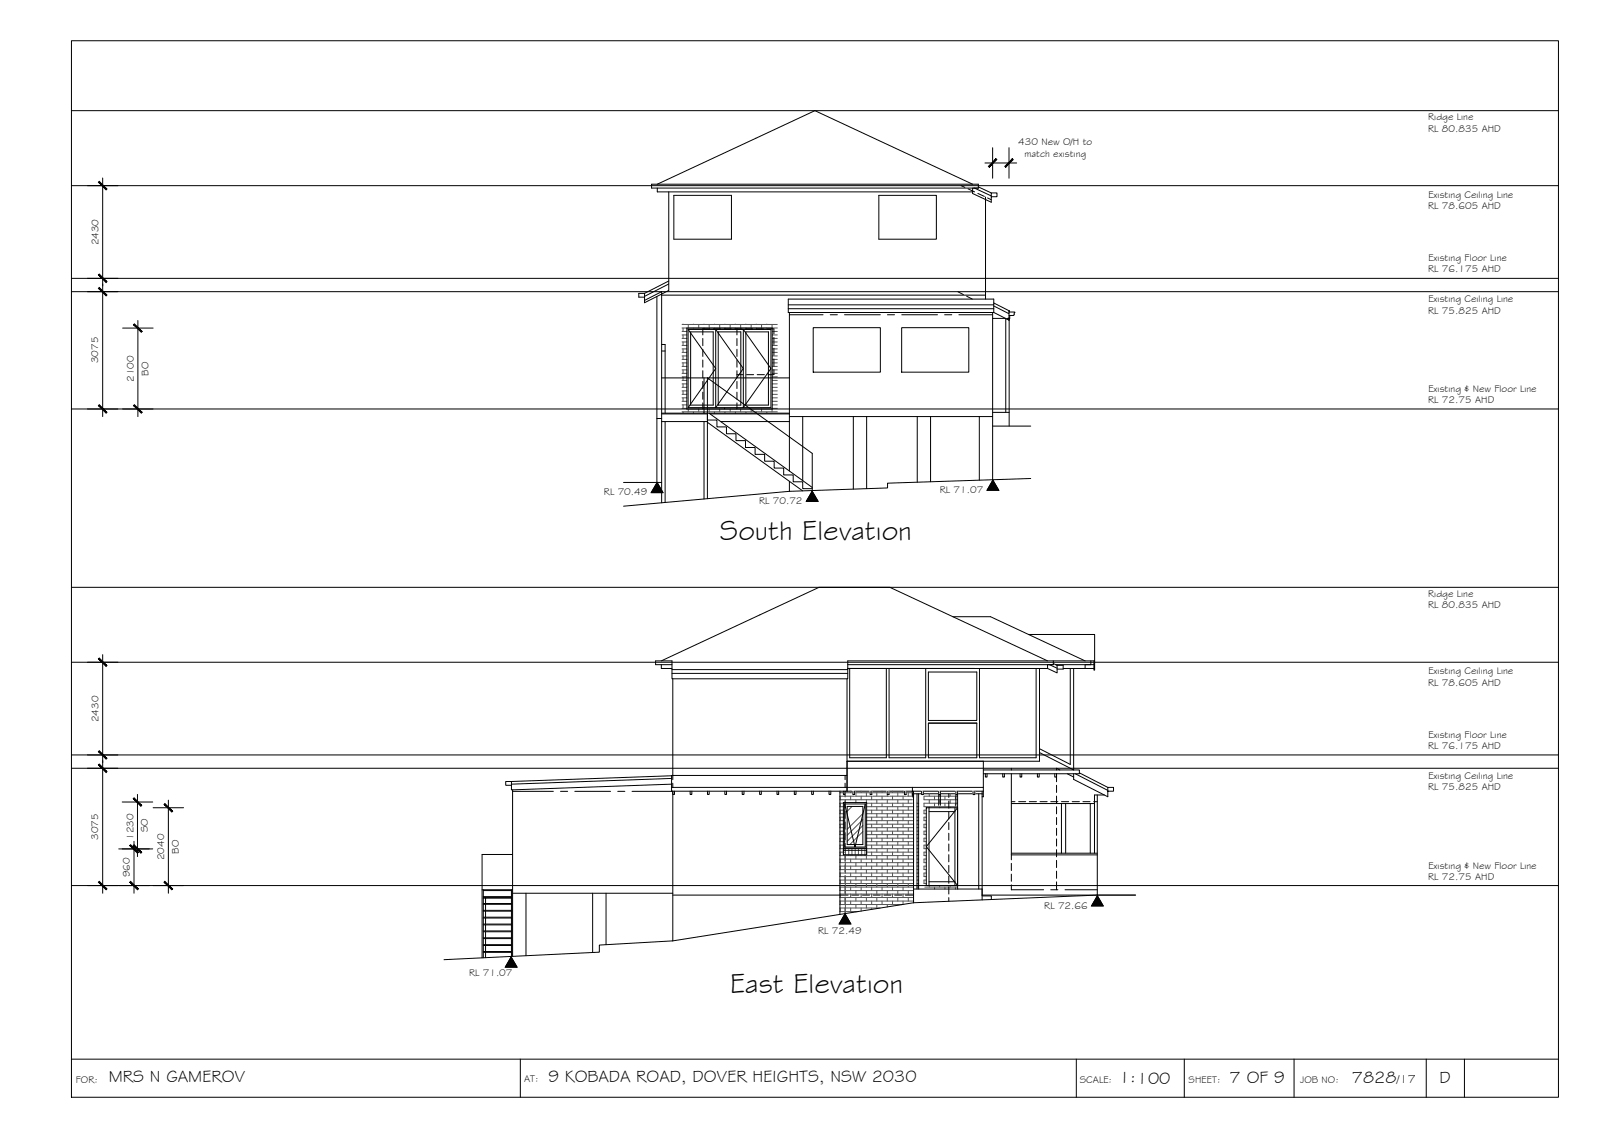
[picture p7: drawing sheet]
<svg xmlns="http://www.w3.org/2000/svg" width="420mm" height="297mm" viewBox="0 0 420 297" stroke-linecap="round" stroke-linejoin="round" font-family="sans-serif">
<!-- layer: CEILING-FLOOR LINES -->
<g fill="none" stroke="#000" stroke-width=".26">
<path d="M18.7 29h390M18.7 48.7h390M252.1 48.7l1 .4M253.9 49.5l1.7 .8M256.5 50.7l1.7 .8M258.5 51.7v.6M259 51.9l1 .5M18.7 73h390M18.7 76.5h390M173.5 77.1v-.6l-4.5 2.3M251.2 76.5l1.5 .7M253.5 77.7l1.5 .7"/>
<path d="M207 82.5h8.9M217.7 82.5h1.9M221.5 82.5h9.4M232.8 82.5h1.8M236.5 82.5h9.4M247.7 82.5h1.9M251.5 82.5h8.8M18.7 107.2h390M18.7 154h390M18.7 173.6h390M18.7 197.9h390M18.7 201.4h390"/>
<path d="M134.4 207.5h10.7M147 207.5h1.9M150.8 207.5h9.3M162 207.5h1.9M165.8 207.5h10.7M176.5 203.3v1.1M176.5 205.3v1.1M221.6 203.3v1.1M221.6 205.3v1.1M265.2 210.2h1M265.2 201.4v.5M267.2 210.2h1.8"/>
<path d="M269.9 210.2h1.9M272.8 210.2h1.8M275.6 210.2h1.9M277.1 201.9v-.5l.9 .5M277.1 202.9v2M277.1 205.9v1.9M277.1 208.7v1.9M277.1 211.5v1.9M277.1 214.3v1.9M277.1 217.1v1.9M277.1 219.9v1.9M278.4 210.2h1.9"/>
<path d="M281.2 210.2h1.9M284 210.2h1.9M286.8 210.2h1M18.7 232.2h390M265.2 232v1.3h8.5M265.2 224.1v1.3M265.2 226.3v1.9M265.2 229.2v1.8M275.6 233.3h1.9M277.1 222.8v1.8M277.1 225.6v1.8M277.1 228.4v1.9"/>
<path d="M277.1 231.2v2.1M279.3 233.3h8.5"/>
</g>
<!-- layer: BORDER -->
<path d="M18.7 10.7h390v277h-390zM18.7 277.7h390M136.5 277.7v10M282.3 277.7v10M310.6 277.7v10M339.4 277.7v10M374.1 277.7v10M384.1 277.7v10" fill="none" stroke="#000" stroke-width=".26"/>
<!-- layer: HATCH -->
<g fill="none" stroke="#545454" stroke-width=".26">
<path d="M178.9 85.1h25M178.9 86h25M178.9 86.9h1.2M178.9 87.8h1.2M178.9 88.7h1.2M178.9 89.7h1.2M178.9 90.6h1.2M178.9 91.5h1.2M178.9 92.4h1.2M178.9 93.3h1.2M178.9 94.2h1.2M178.9 95.1h1.2"/>
<path d="M178.9 96.1h1.2M178.9 97h1.2M178.9 97.9h1.2M178.9 98.8h1.2M178.9 99.7h1.2M179.1 85v.1M179.1 86v.9M179.1 87.8v.9M179.1 89.7v.9M179.1 91.5v.9M179.1 93.3v.9M179.1 95.1v1"/>
<path d="M179.1 97v.9M179.1 98.8v.9M180.5 85.1v.9M181.9 85v.1M181.9 86h.1M183.2 85.1v.9M184.6 85v.1M184.6 86h.1M186 85.1v.9M187.4 85v.1M187.4 86h.1M188.8 85.1v.9"/>
<path d="M190.1 85v.1M190.1 86h.1M191.5 85.1v.9M192.9 85v.1M192.9 86h.1M194.3 85.1v.9M195.6 85v.1M195.6 86h.1M197 85.1v.9M198.4 85v.1M198.4 86h.1M199.7 85.1v.9"/>
<path d="M201.1 85v.1M201.1 86h.1M202.5 85.1v.9M202.5 86.9h1.4M202.5 87.8h1.4M202.5 88.7h1.4M202.5 89.7h1.4M202.5 90.6h1.4M202.5 91.5h1.4M202.5 92.4h1.4M202.5 93.3h1.4M202.5 94.2h1.4"/>
<path d="M202.5 95.1h1.4M202.5 96.1h1.4M202.5 97h1.4M202.5 97.9h1.4M202.5 98.8h1.4M202.5 99.7h1.4M178.9 100.6h1.2M178.9 101.6h1.2M178.9 102.5h1.2M178.9 103.4h1.2M178.9 104.3h1.2M178.9 105.2h1.2"/>
<path d="M178.9 106.1h1.2M178.9 107.1h1.2M178.9 108h25M179.1 100.6v1M179.1 102.5v.9M179.1 104.3v.9M179.1 106.1v1M179.1 108v.3M180.5 107.2v.8M181.9 108v.3M183.2 107.2v.8M184.6 108v.3"/>
<path d="M186 107.2v.8M187.4 108v.3M188.8 107.2v.8M190.1 108v.3M191.5 107.2v.8M192.9 108v.3M194.3 107.2v.8M195.6 108v.3M197 107.2v.8M198.4 108v.3M199.7 107.2v.8M201.1 108v.3"/>
<path d="M202.5 107.2v.8M202.5 100.6h1.4M202.5 101.6h1.4M202.5 102.5h1.4M202.5 103.4h1.4M202.5 104.3h1.4M202.5 105.2h1.4M202.5 106.1h1.4M202.5 107.1h1.4M220.3 207.8h3.4M220.3 208.7h19M220.3 209.7h19"/>
<path d="M220.3 210.6h.9M220.3 211.5h.9M220.3 212.4h1M220.3 213.3h1M220.3 214.2h1M220.3 215.2h1M220.3 216.1h1.1M220.3 217h1.1M220.3 217.9h1.1M220.3 218.8h1.2M220.3 219.7h1.2M220.4 207.4v.4"/>
<path d="M220.4 208.7v1M220.4 210.6v.9M220.4 212.4v.9M220.4 214.2v1M220.4 216.1v.9M220.4 217.9v.9M220.4 219.7v1M221.7 207.8v.9M221.7 209.7v.7M223.1 207.4v.4M223.1 208.7v1M223.5 211.4l-1.3 1.3"/>
<path d="M224.1 207.8h4.1M224.5 207.8v.9M224.5 209.7v.7M225.9 207.4v.4M225.9 208.7v1M226.3 216.4l-4.1 4.1M226.3 218l-3.4 3.4M226.3 213.3l-4.1 4.1M226.3 214.9l-4.1 4.1M227.2 207.8v.9M227.2 209.7v.7M227.3 210.6h12"/>
<path d="M227.3 212.4h12.3v.9h-12.3M227.3 214.2h12.3v1h-12.3M227.3 216.1h12.3v.9h-12.3M227.3 217.9h12.3v.9h-12.3M227.3 219.7h12.3v1h-12.3M228.6 208.7v1M228.6 210.6v.9M228.6 212.4v.9M228.6 214.2v1M228.6 216.1v.9M228.6 217.9v.9M228.6 219.7v1"/>
<path d="M228.6 207.8h4.1M230 207.8v.9M230 209.7v.9M230 211.5v.9M230 213.3v.9M230 215.2v.9M230 217v.9M230 218.8v.9M231.3 207.4v.4M231.3 208.7v1M231.3 210.6v.9M231.3 212.4v.9"/>
<path d="M231.3 214.2v1M231.3 216.1v.9M231.3 217.9v.9M231.3 219.7v1M232.7 208.3v.4M232.7 209.7v.9M232.7 211.5v.9M232.7 213.3v.9M232.7 215.2v.9M232.7 217v.9M232.7 218.8v.9M233.2 207.8h4"/>
<path d="M234.1 207.4v.4M234.1 208.7v1M234.1 210.6v.9M234.1 212.4v.9M234.1 214.2v1M234.1 216.1v.9M234.1 217.9v.9M234.1 219.7v1M235.5 207.8v.9M235.5 209.7v.9M235.5 211.5v.9M235.5 213.3v.9"/>
<path d="M235.5 215.2v.9M235.5 217v.9M235.5 218.8v.9M236.8 207.4v.4M236.8 208.7v1M236.8 210.6v.9M236.8 212.4v.9M236.8 214.2v1M236.8 216.1v.9M236.8 217.9v.9M236.8 219.7v1M237.6 207.8h1.7"/>
<path d="M238.2 207.8v.9M238.2 209.7v.9M238.2 211.5v.9M238.2 213.3v.9M238.2 215.2v.9M238.2 217v.9M238.2 218.8v.9M239.6 211.2v.3h-12.3M240.5 210.6h.4M240.5 211.5h.4M240.5 212.4h.4M240.5 213.3h.4"/>
<path d="M240.5 214.2h.4M240.5 215.2h.4M240.5 216.1h.4M240.5 217h.4M240.5 217.9h.4M240.5 218.8h.4M240.5 219.7h.4M242.9 212.4h-.6v.9h.6M242.9 214.2h-.6v1h.6M242.9 216.1h-.6v.9h.6M242.9 217.9h-.6v.9h.6M242.9 219.7h-.6v1h.6"/>
<path d="M243.7 208.1v.6M243.7 209.7v.9M243.7 211.5v.3M245.1 208.7v1M245.1 210.6v.9M246.5 208.3v.4M246.5 209.7v.9M246.5 211.5v.3M247.8 208.7v1M247.8 210.6v.9M249.2 208.1v.6M249.2 209.7v.9"/>
<path d="M249.2 211.5v.3M250.6 208.7v1M250.6 210.6v.9M251.1 208.7h-8.8v1h8.8M251.1 210.6h-8.8v.9h8.8M220.3 232.6h19.3v.9h-19.3M220.3 234.4h19.3v.9h-19.3M220.3 236.2h19.3v.5M220.3 237.1h16.3M220.3 238.1h10.5M220.3 239h4.8M220.3 220.7h1.2"/>
<path d="M220.3 221.6h1.3M220.3 222.5h1.3M220.3 223.4h1.3M220.3 225.2h19.3v1h-19.3M220.3 227.1h19.3v.9h-19.3M220.3 228.9h19.3v.9h-19.3M220.3 230.7h19.3v.9h-19.3M220.4 221.6v.9M220.4 223.4v.9M220.4 225.2v1M220.4 227.1v.9M220.4 228.9v.9"/>
<path d="M220.4 230.7v.9M220.4 232.6v.9M220.4 234.4v.9M220.4 236.2v.9M220.4 238.1v.9M221.2 222.4h6.1v1.7h-6.1zM221.7 231.6v1M221.7 224.3v.9M221.7 226.2v.9M221.7 228v.9M221.7 229.8v.9M221.7 233.5v.9"/>
<path d="M221.7 235.3v.9M221.7 237.1v1M221.7 239v.5M221.7 222.4v1.7M222.6 222.4v1.7M223.1 224.1v.2M223.1 225.2v1M223.1 227.1v.9M223.1 228.9v.9M223.1 230.7v.9M223.1 232.6v.9M223.1 234.4v.9"/>
<path d="M223.1 236.2v.9M223.1 238.1v.9M223.4 222.4v1.7M224.3 222.4v1.7M224.5 231.6v1M224.5 224.3v.9M224.5 226.2v.9M224.5 228v.9M224.5 229.8v.9M224.5 233.5v.9M224.5 235.3v.9M224.5 237.1v1"/>
<path d="M224.5 239v.1M225.1 222.4v1.7M225.9 224.1v.2M225.9 225.2v1M225.9 227.1v.9M225.9 228.9v.9M225.9 230.7v.9M225.9 232.6v.9M225.9 234.4v.9M225.9 236.2v.9M225.9 238.1v.8M226 222.4v1.7"/>
<path d="M226.9 222.4v1.7M227.2 231.6v1M227.2 224.3v.9M227.2 226.2v.9M227.2 228v.9M227.2 229.8v.9M227.2 233.5v.9M227.2 235.3v.9M227.2 237.1v1M227.3 221.6h12.3v.9h-12.3M227.3 223.4h12.3v.9h-19.3M228.6 221.6v.9"/>
<path d="M228.6 223.4v.9M228.6 225.2v1M228.6 227.1v.9M228.6 228.9v.9M228.6 230.7v.9M228.6 232.6v.9M228.6 234.4v.9M228.6 236.2v.9M228.6 238.1v.3M230 220.7v.9M230 222.5v.9M230 224.3v.9"/>
<path d="M230 226.2v.9M230 228v.9M230 229.8v.9M230 231.6v1M230 233.5v.9M230 235.3v.9M230 237.1v1M231.3 221.6v.9M231.3 223.4v.9M231.3 225.2v1M231.3 227.1v.9M231.3 228.9v.9"/>
<path d="M231.3 230.7v.9M231.3 232.6v.9M231.3 234.4v.9M231.3 236.2v.9M232.7 220.7v.9M232.7 222.5v.9M232.7 224.3v.9M232.7 226.2v.9M232.7 228v.9M232.7 229.8v.9M232.7 231.6v1M232.7 233.5v.9"/>
<path d="M232.7 235.3v.9M232.7 237.1v.7M234.1 221.6v.9M234.1 223.4v.9M234.1 225.2v1M234.1 227.1v.9M234.1 228.9v.9M234.1 230.7v.9M234.1 232.6v.9M234.1 234.4v.9M234.1 236.2v.9M235.5 220.7v.9"/>
<path d="M235.5 222.5v.9M235.5 224.3v.9M235.5 226.2v.9M235.5 228v.9M235.5 229.8v.9M235.5 231.6v1M235.5 233.5v.9M235.5 235.3v.9M235.5 237.1v.2M236.8 221.6v.9M236.8 223.4v.9M236.8 225.2v1"/>
<path d="M236.8 227.1v.9M236.8 228.9v.9M236.8 230.7v.9M236.8 232.6v.9M236.8 234.4v.9M236.8 236.2v.9M238.2 220.7v.9M238.2 222.5v.9M238.2 224.3v.9M238.2 226.2v.9M238.2 228v.9M238.2 229.8v.9"/>
<path d="M238.2 231.6v1M238.2 233.5v.9M238.2 235.3v.9M240.5 220.7h.4M240.5 221.6h.4M240.5 222.5h.4M240.5 223.4h.4M240.5 224.3h.4M240.5 225.2h.4M240.5 226.2h.4M240.5 227.1h.4M240.5 228h.4"/>
<path d="M240.5 228.9h.4M240.5 229.8h.4M240.5 230.7h.4M240.5 231.6h.4M240.5 232.6h.4M242.6 232.6h8.5M242.9 221.6h-.6v.9h.6M242.9 223.4h-.6v.9h.6M242.9 225.2h-.6v1h.6M242.9 227.1h-.6v.9h.6M242.9 228.9h-.6v.9h.6M242.9 230.7h-.6v.9h.6"/>
<path d="M243.7 232.2v.4M245.1 232.6v.5M246.5 232.2v.4M247.8 232.6v.5M249.2 232.2v.4M250.6 232.6v.5"/>
</g>
<!-- layer: DIMENSION -->
<g fill="none" stroke="#000" stroke-width=".26">
<path d="M260.3 38.7v8M264.6 38.7v8M22.9 48.7h8M26.9 46.7v62.5M258.3 42.7h8.3M22.9 76.5h8M22.9 73h8M32.2 86h8M36.2 84v25.2M264.6 83.5h-.5v.2M264.6 83.3v.6M22.9 107.2h8"/>
<path d="M32.2 107.2h8M22.9 173.6h8M26.9 171.6v62.6M22.9 197.9h8M22.9 201.4h8M32.1 210.3h8M36.1 208.3v16.3M40.2 211.8h7.9M44.2 209.8v24.4M246.2 208.3v2.8M246.6 208.3v2.8M250.7 208.3v2.8"/>
<path d="M22.9 232.2h8M31.1 232.2h8M31.1 222.6h9M35.1 220.6v13.6M40.2 232.2h7.9"/>
</g>
<!-- layer: 0 -->
<g fill="#000" stroke="#000" stroke-width=".26">
<path d="M25.8 47.8l2 2 .2-.2zM26 47.6l2 2-2.2-1.8z"/>
<path d="M261.2 41.6l-1.8 2.2 2-2zM261.2 41.6l-1.8 2.2-.2-.2z"/>
<path d="M263.5 43.6l.2 .2 1.8-2.2zM265.5 41.6l.2 .2-2 2z"/>
<path d="M26 71.9l-.2 .2 2.2 1.8zM25.8 72.1l2.2 1.8-.2 .2z"/>
<path d="M25.8 75.6l2 2 .2-.2zM26 75.4l2 2-2.2-1.8z"/>
<path d="M35 85.1l2 2 .3-.2zM35.2 84.9l2.1 2-2.3-1.8z"/>
<path d="M26 106.1l-.2 .2 2.2 1.8zM25.8 106.3l2.2 1.8-.2 .2z"/>
<path d="M35.2 106.1l-.2 .2 2.3 1.8zM35 106.3l2.3 1.8-.3 .2z"/>
<path d="M25.8 172.7l2 2 .2-.2zM25.8 172.7l.2-.2 2 2z"/>
<path d="M26 196.8l-.2 .2 2.2 1.8zM25.8 197l2.2 1.8-.2 .2z"/>
<path d="M25.8 200.5l2 2 .2-.2zM26 200.3l2 2-2.2-1.8z"/>
<path d="M35 209.4l1.9 2 .3-.2zM35 209.4l.2-.2 2 2z"/>
<path d="M43 210.9l2 2 .3-.2zM43 210.9l.3-.2 2 2z"/>
<path d="M26 231.1l-.2 .2 2.2 1.8zM25.8 231.3l2.2 1.8-.2 .2z"/>
<path d="M34.3 231.1l-.3 .2 2.3 1.8zM34 231.3l2.3 1.8-.2 .2z"/>
<path d="M35.2 221.5l-.2 .2 2.2 1.8zM35 221.7l2.2 1.8-.3 .2z"/>
<path d="M34 221.7l2.1 2 .2-.2zM34.3 221.5l2 2-2.3-1.8z"/>
<path d="M43.3 231.1l-.3 .2 2.3 1.8zM43 231.3l2.3 1.8-.3 .2z"/>
</g>
<!-- layer: GRDLEV -->
<path d="M260.3 111.7h10M163.5 126.5h10M270.3 125.4l-37.5 1.3v1.2l-25.8 .9-43.5 3.9M287.8 234.7l-48.2 2-63.1 10-19.3 1.1v1.8l-40.8 2" fill="none" stroke="#000" stroke-width=".26"/>
<!-- layer: EXISTING -->
<g fill="none" stroke="#000" stroke-width=".26">
<path d="M170.9 48.3h85.7v1h-85.7zM172.4 48.3l41.3-19.3 41.4 19.3M172.4 49.3v1h82.7M175.4 50.3v25.9l-6.4 3.2v-2.5M176.7 51.2h15.1v11.5h-15.1zM230.5 51.2h15.1v11.5h-15.1zM255.1 50.3v.4l4.9 2.3v-2.4h1.5v1h-1.5M255.6 49.3l4.4 2.1M256.6 49.3h-1.5v1M256.6 49l3.4 1.6M258.5 52.3v26.1M169 76.9h-1.5v1h1.5"/>
<path d="M172.3 77.7v48.8M173.5 77.1v54.7M173.5 77.4h85M175.4 73.7l-6.4 3.2M175.4 74.5l-6.4 3.2M206.7 78.4h53.9v3.5h-53.9zM206.7 79.9h53.9M260.6 79.4l4 2.1v2.4l-4-2M173.5 90.3h.9v18M173.5 99.1h33.5M173.5 92h.9M184.3 88.7v1.9"/>
<path d="M184.3 91.6v1.8M184.3 94.4v1.9M184.3 97.2v1.9M184.6 99.1v9.2M186.2 86.2h-1.9v1.6M187.1 86.2h1.9M189.9 86.2h1.9M192.7 86.2h1.9M193.3 98.2h1.5M193.3 86.2v1.6M193.3 88.7v1.9M193.3 91.6v1.8"/>
<path d="M193.3 94.4v1.9M193.3 97.2v1.9M195.5 86.2h1.9M195.8 98.2h1.9M198.3 86.2h1.9M198.6 98.2h1.9M201.2 86.2h1.8v1.3M203 96.9v1.3h-1.6M203 88.5v1.8M203 91.3v1.8M203 94.1v1.9M206.7 80.9h53.9"/>
<path d="M207 81.9v41.6M213.3 85.9h17.6v11.7h-17.6zM236.5 85.9h17.6v11.7h-17.6zM260.3 81.9v43.9M260.3 83.5h3.4M260.6 80.2l4 2M172.3 109.7h1.2M173.5 108.3h33.5M173.5 108.5h12M173.5 110.5h12M174.4 110.5v21.2M184.3 100v1.9"/>
<path d="M184.3 102.8v1.9M184.3 105.6v1.6M184.6 110.5v20.3M185.5 108.3v1.8h2.5v1.8h2.5v1.8h2.5v1.8h2.5v1.8h2.5v1.8h2.5v1.8h2.5v1.8h2.5v1.8h2.5v1.8h2.5v1.8h2.5M185.5 110.7l25 18M186 108.3l27 19.5M186.3 108.5h20.7M189 110.5h18M193.3 100v1.9M193.3 102.8v1.9M193.3 105.6v1.6M207 109.2h53.3"/>
<path d="M210.5 109.2v16.8M223.8 109.2v19M227.3 109.2v18.9M240.6 109.2v17.2M244.1 109.2v17.1M256.8 109.2v16.7M207 126.2v2.6M213 128.6v-9.7l-27.5-19.8v31.6M173.4 174.3v1h2.8M173.4 173.3l41.4-19.3h18.6l41.4 19.3M176.2 175.5h46.1M176.2 176.5h46.1"/>
<path d="M176.5 178v25.3M222.2 178v29.4h-46.1v-4.1h46.1M222.3 174.3h54M222.3 175.3h52.5M222.8 175.3v23.4h9.7v-23.4M233.2 175.3v23.4h9.6v-23.4M243.5 176.2h12.7v12.7h-12.7zM249.9 161.7h9.9l24.8 11.6M256.9 175.3v23.4h14.8v-23.4M269.8 166.3h17.3v9.4h-.2v-2.4M272.6 175.3v24.3h-50.4M275.2 174.3l2 .9"/>
<path d="M276.3 174.3h-1.5v1M276.3 174l.9 .4M276.3 173.3v1M276.9 174.3h10M277.2 174.4v2l-2.4-1.1M277.2 174.4h1.6v1h-1.6M278.8 175.3h8.1M280.7 175.3v25.1l-8.1-4.1M281.6 175.3v26.6l-9-4.6M284.6 174.3v1M286.1 173.3v1M287.1 173.3h-64.8v4.7h-46.1v-4.7h-4.3v1h4.3"/>
<path d="M243.5 189.6h12.7v9.1h-12.7zM243.5 189.6h12.7M134.1 204.9v2.2l42-1.5M134.4 207.1v43.6M176.1 203.4l-43.5 1.5v1h1.5M176.1 204.1l-42 1.5M176.1 206.4h46.1M176.9 207.4v.9h-.4v-.9v39.3M181 207.4v.9h.4v-.9M185.6 207.4v.9h.4v-.9M190.1 207.4v.9h.4v-.9M194.7 207.4v.9h.4v-.9"/>
<path d="M199.2 207.4v.9h.5v-.9M203.8 207.4v.9h.4v-.9M208.3 207.4v.9h.5v-.9M212.9 207.4v.9h.4v-.9M217.4 207.4v.9h.5v-.9M221.2 207.4v.9h.4v-.9v1.5M221.6 209.9v1.8M221.6 212.7v1.9M221.6 215.5v1.9M221.6 218.3v1.9M239.6 208.1v1.2M239.6 210.2v1.9"/>
<path d="M239.6 213v1.9M239.6 215.8v1.9M239.6 218.6v1.9M240.9 208.1v25M248.8 208.1v1M248.8 210v1.9M248.8 212.8v1.9M248.8 215.6v1.9M248.8 218.5v1.8M257.9 201.9h25.2v1h-25.2M258.4 202.9v.8h.5v-.8M263 202.9v.8h.4v-.8"/>
<path d="M265.2 202.9v21.2h22.6M265.2 210.7h21.8M267.5 202.9v.8h.5v-.8M272.1 202.9v.8h.4v-.8M276.6 202.9v.8h.5v-.8M278.4 210.7v13M279.5 210.7v13M279.9 202.9l1.7 .8M281.6 202.9v1.4l8.9 4.6v-2.5h1.5v1h-1.5M282 202.9l8.5 4.3M283.1 202.6l7.4 3.8M285.9 210.7v13"/>
<path d="M287.8 208.4v26.3h-30.2M289.6 208.4h-2.6v15.3M126.4 233.3h8M126.8 233.5h7.3M126.8 235.5h7.3M126.8 233.3v17.8M126.8 235.1h7.3M126.8 235.3h7.3M126.8 236.9h7.3M126.8 237.1h7.3M126.8 238.7h7.3M126.8 238.9h7.3"/>
<path d="M127.3 235.5v1.4M127.3 237.1v1.6M127.3 238.9v1.6M134.1 233.3v17.4M134.4 224h-8v27.1M134.4 234.2h42.1M138 234.2v16.4M155.4 234.2v15.5M158.9 234.2v13.5M176.5 234.7h45.9M221.6 221.1v1.9M221.6 223.9v1.9"/>
<path d="M221.6 226.8v1.8M221.6 229.6v1.8M221.6 232.4v1.8M221.6 235.2v1.9M221.6 238v1.5M223.4 234.7h1.9M226.2 234.7h1.9M229 234.7h1.9M231.8 234.7h1.9M234.6 234.7h1.9M237.4 234.7h2.2M239.6 221.5v1.8"/>
<path d="M239.6 224.3v1.8M239.6 227.1v1.9M239.6 229.9v1.9M239.6 232.7v1.9M239.6 235.5v1.2M248.8 221.3v1.8M248.8 224.1v1.8M248.8 226.9v1.9M248.8 229.7v1.9M248.8 232.5v1.9M248.8 235.3v1M265.2 223.7h22.6"/>
<path d="M126.8 240.5h7.3M126.8 240.7h7.3M126.8 242.3h7.3M126.8 242.5h7.3M126.8 244.1h7.3M126.8 244.3h7.3M126.8 245.9h7.3M126.8 246.1h7.3M126.8 247.7h7.3M126.8 247.9h7.3M126.8 249.5h7.3M126.8 249.7h7.3"/>
<path d="M127.3 240.7v1.6M127.3 242.5v1.6M127.3 244.3v1.6M127.3 246.1v1.6M127.3 247.9v1.6M127.3 249.7v1.4"/>
</g>
<!-- layer: NEWWORK -->
<g fill="none" stroke="#000" stroke-width=".26">
<path d="M180.1 86h22.4v21.2h-22.4zM263.8 83.5v24.6M264.6 81.5v.3h1.5l-.1 .7M264.7 83.6v28.1M264.8 82.7v.9h-.2M266 82.5l-.2 .2h-1.2M190 107.2h.1M260.3 108.1h4.4M220.3 207.4v32.3M221.2 210.4h6.1v12h-6.1zM222.2 206.4h35.7M223.7 207.4v.9h.4v-.9"/>
<path d="M228.2 207.4v.9h.4v-.9M232.7 207.4v.9h.5v-.9M237.2 207.4v.9h.4v-.9M239.3 208.3v-.9v1.5h.3M239.3 206.4v2.3M239.6 208.1h18M239.6 207.4v29.3M240.5 208.1v25M241.7 207.4v.9h.5v-.9M242.9 211.8h8.2v20.4h-8.2zM243.7 212.8h6.8M243.7 211.8v20.4"/>
<path d="M246.2 207.4v.9h.4v-.9M250.5 211.8v20.4M250.7 207.4v.9h.4M251.1 207.4v25.7M255.2 207.4v.9h.5v-.9M256.7 208.1v25M257.6 207.4v28.5M257.9 207.4h-35.7v-7.8h35.7v9.3h-.3M221.2 222.4h6.1v1.7h-6.1zM221.2 222.9h6.1M239.6 233.1h18v1.8h2.4v.9M239.6 234.3h.1"/>
<path d="M243.7 231.2h6.8"/>
</g>
<!-- layer: LEVELS -->
<path d="M172.3 126.5l1.6 2.7h-3.1zM213 128.8l1.6 2.6h-3.1zM260.4 125.9l1.5 2.6h-3zM221.6 239.6l1.5 2.6h-3zM287.8 234.9l1.5 2.6h-3zM134.1 250.9l1.5 2.6h-3.1z" fill="#000" stroke="#000" stroke-width=".26"/>
<path d="M172.3 126.5l1.6 2.7h-3.1zM213 128.8l1.6 2.6h-3.1zM260.4 125.9l1.5 2.6h-3zM221.6 239.6l1.5 2.6h-3zM287.8 234.9l1.5 2.6h-3zM134.1 250.9l1.5 2.6h-3.1z" fill="none" stroke="#000" stroke-width=".26"/>
<!-- layer: WINDOWS -->
<path d="M180.5 86.4l7.2 10.2-7.2 10.3M180.5 86.4h21.7v20.5h-21.7M180.5 86.4v20.5M181.1 87h6v19.2h-6zM187.7 86.4l7.3 10.2-7.3 10.3zM188.4 87h5.9v19.2h-5.9zM195 86.4l7.2 10.2-7.2 10.3zM195.6 87h5.9v19.2h-5.9zM221.5 210.8l2.7 11.3 2.7-11.3M221.5 210.8h5.4M221.5 210.8v11.3h5.4v-11.3M222.2 211.4h4.1v10h-4.1z" fill="none" stroke="#000" stroke-width=".26"/>
<!-- layer: GRDLEV -->
<path d="M287.8 234.7h10" fill="none" stroke="#000" stroke-width=".36"/>
<!-- layer: DOORS -->
<path d="M251.1 211.8l-8.2 10.2 8.2 10.2" fill="none" stroke="#000" stroke-width=".26"/>
<!-- layer: MASK -->
<g fill="#fff" stroke="#fff" stroke-width=".26">
<path d="M223.7 207.4l.4 .9v-.9zM223.7 207.4l.4 .9h-.4z"/>
<path d="M223.7 207.4l.4 .9v-.9zM223.7 207.4l.4 .9h-.4z"/>
<path d="M228.2 207.4l.4 .9v-.9zM228.2 207.4l.4 .9h-.4z"/>
<path d="M232.7 207.4l.5 .9v-.9zM232.7 207.4l.5 .9h-.5z"/>
<path d="M237.2 207.4l.4 .9v-.9zM237.2 207.4l.4 .9h-.4z"/>
<path d="M241.7 207.4l.5 .9v-.9zM241.7 207.4l.5 .9h-.5z"/>
<path d="M246.2 207.4l.4 .9v-.9zM246.2 207.4l.4 .9h-.4z"/>
<path d="M250.7 207.4l.4 .9v-.9zM250.7 207.4l.4 .9h-.4z"/>
<path d="M255.2 207.4l.5 .9v-.9zM255.2 207.4l.5 .9h-.5z"/>
</g>
<path d="M223.7 207.4h.4v.9h-.4zM228.2 207.4h.4v.9h-.4zM232.7 207.4h.5v.9h-.5zM237.2 207.4h.4v.9h-.4zM241.7 207.4h.5v.9h-.5zM246.2 207.4h.4v.9h-.4zM250.7 207.4h.4v.9h-.4zM255.2 207.4h.5v.9h-.5z" fill="none" stroke="#fff" stroke-width=".26"/>
<g font-size="7.5">
<text x="188.8" y="141.7">South Elevation</text>
<text x="191.5" y="260.3">East Elevation</text>
</g>
<g font-size="4.5">
<text x="28.5" y="283.8">MRS N GAMEROV</text>
<text x="143.7" y="283.7">9 KOBADA ROAD, DOVER HEIGHTS, NSW 2030</text>
<text x="293.5" y="284">1:100</text>
<text x="322.4" y="284">7 OF 9</text>
<text x="354.5" y="283.9">7828</text>
<text x="377.5" y="283.8">D</text>
</g>
<text font-size="3.2" x="366.4" y="283.9">/17</text>
<g font-size="2.6">
<text x="374.6" y="31.6">Ridge Line</text>
<text x="374.6" y="34.5">RL 80.835 AHD</text>
<text x="267" y="38.1">430 New O/H to</text>
<text x="268.7" y="41">match existing</text>
<text x="374.6" y="51.8">Existing Ceiling Line</text>
<text x="374.6" y="54.8">RL 78.605 AHD</text>
<text x="25.9" y="64.4" transform="rotate(-90 25.9 64.4)">2430</text>
<text x="374.6" y="71.3">RL 76.175 AHD</text>
<text x="374.6" y="68.4">Existing Floor Line</text>
<text x="374.6" y="82.2">RL 75.825 AHD</text>
<text x="374.6" y="79.3">Existing Ceiling Line</text>
<text x="25.8" y="95.3" transform="rotate(-90 25.8 95.3)">3075</text>
<text x="35.1" y="100.2" transform="rotate(-90 35.1 100.2)">2100</text>
<text x="38.9" y="98.5" transform="rotate(-90 38.9 98.5)">BO</text>
<text x="374.6" y="105.7">RL 72.75 AHD</text>
<text x="374.6" y="102.8">Existing &amp; New Floor Line</text>
<text x="158.4" y="129.9">RL 70.49</text>
<text x="246.5" y="129.2">RL 71.07</text>
<text x="199.1" y="132.1">RL 70.72</text>
<text x="374.6" y="156.5">Ridge Line</text>
<text x="374.6" y="159.4">RL 80.835 AHD</text>
<text x="374.6" y="179.7">RL 78.605 AHD</text>
<text x="374.6" y="176.8">Existing Ceiling Line</text>
<text x="25.9" y="189.3" transform="rotate(-90 25.9 189.3)">2430</text>
<text x="374.6" y="196.3">RL 76.175 AHD</text>
<text x="374.6" y="193.4">Existing Floor Line</text>
<text x="374.6" y="207.2">RL 75.825 AHD</text>
<text x="374.6" y="204.3">Existing Ceiling Line</text>
<text x="25.8" y="220.2" transform="rotate(-90 25.8 220.2)">3075</text>
<text x="35" y="220.2" transform="rotate(-90 35 220.2)">1230</text>
<text x="38.8" y="218.2" transform="rotate(-90 38.8 218.2)">SO</text>
<text x="43.1" y="225.5" transform="rotate(-90 43.1 225.5)">2040</text>
<text x="46.9" y="223.8" transform="rotate(-90 46.9 223.8)">BO</text>
<text x="374.6" y="227.8">Existing &amp; New Floor Line</text>
<text x="34.1" y="230" transform="rotate(-90 34.1 230)">960</text>
<text x="374.6" y="230.7">RL 72.75 AHD</text>
<text x="273.9" y="238.2">RL 72.66</text>
<text x="214.6" y="244.8">RL 72.49</text>
<text x="123" y="256">RL 71.07</text>
<text x="19.9" y="283.9">FOR:</text>
<text x="137.5" y="283.7">AT:</text>
<text x="283.2" y="284">SCALE:</text>
<text x="311.7" y="284">SHEET:</text>
<text x="341" y="284">JOB NO:</text>
</g>
</svg>
